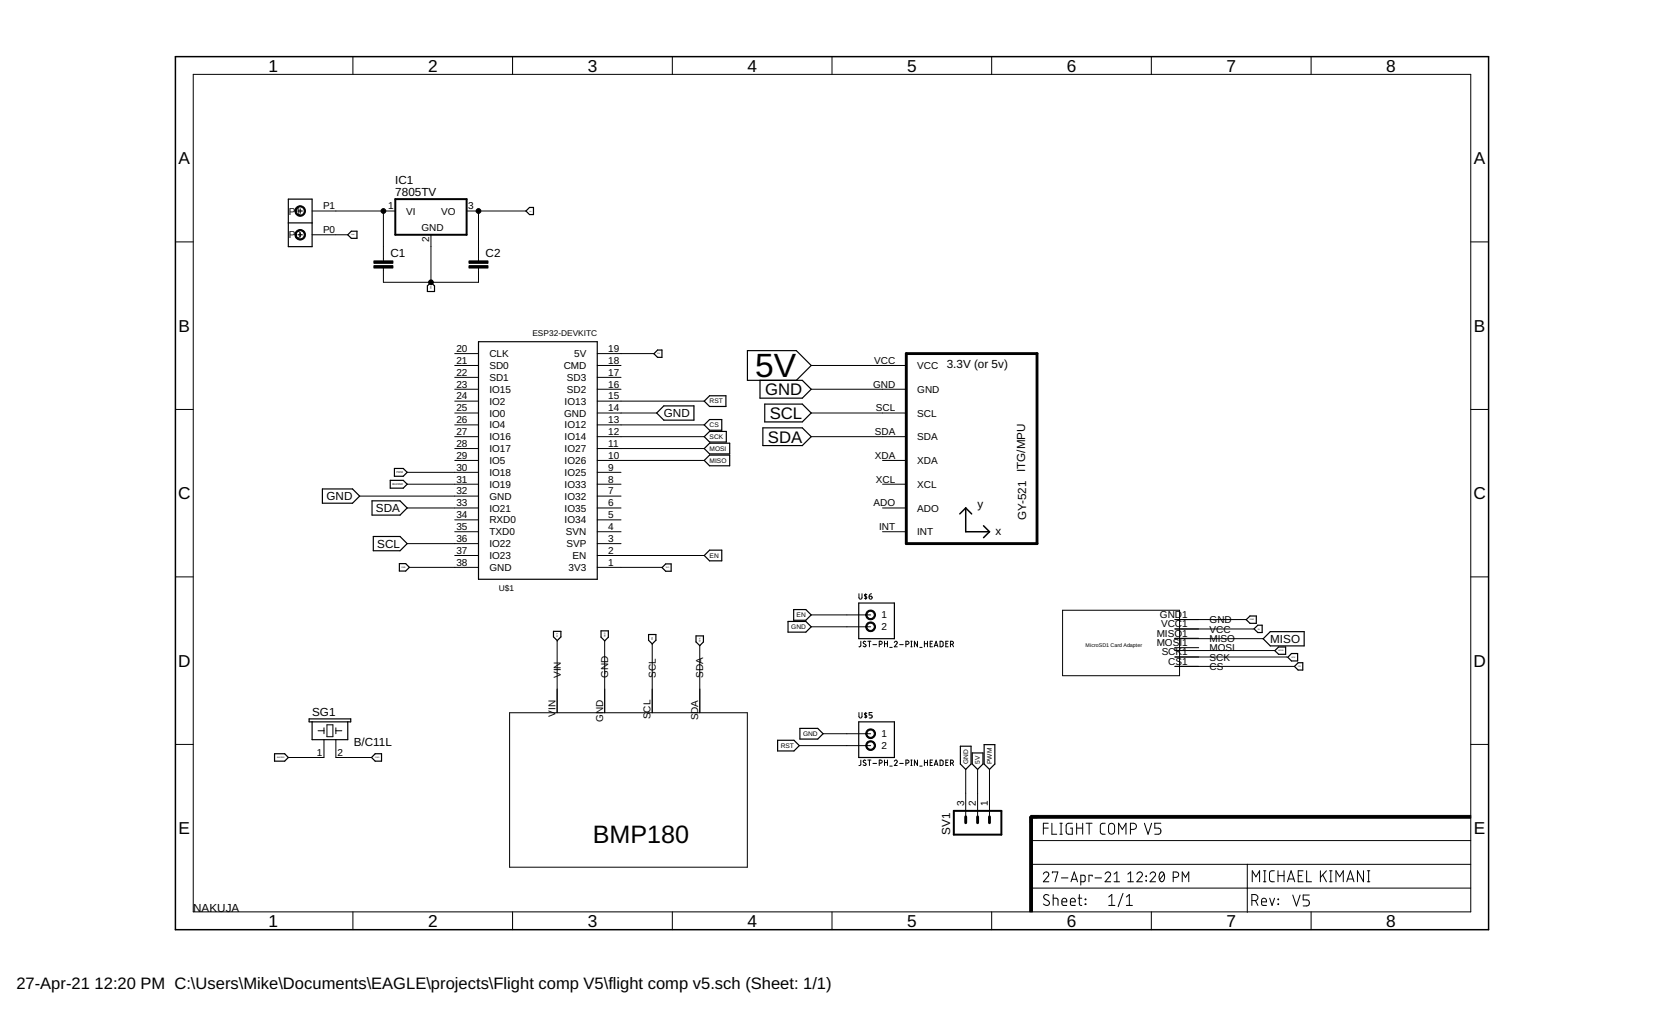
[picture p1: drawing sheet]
<svg xmlns="http://www.w3.org/2000/svg" width="356mm" height="216mm" viewBox="0 0 356 216" stroke-linecap="round" stroke-linejoin="round" font-family="sans-serif">
<g fill="none" stroke="#000" stroke-width=".21">
<path d="M41.3 15.9h273v179h-273zM75.4 12.1v3.8M109.5 12.1v3.8M143.7 12.1v3.8M177.8 12.1v3.8M211.9 12.1v3.8M246 12.1v3.8M280.2 12.1v3.8M37.5 51.7h3.8M66.7 45.1h17.8M66.7 50.2h7.6M81.9 45.1v10.7"/>
<path d="M81.9 57.3v3h20.4v-3M92.1 50.2v10.1M99.7 45.1h12.7M102.3 45.1v10.7M314.3 51.7h3.8M97.2 78.1h5.1M97.2 75.6h5.1M127.6 78.1h5.1M127.6 75.6h12M173.4 78.1h20.3M37.5 87.5h3.8M97.2 98.4h5.1"/>
<path d="M97.2 95.9h5.1M97.2 93.3h5.1M97.2 90.8h5.1M97.2 88.3h5.1M97.2 85.7h5.1M97.2 83.2h5.1M97.2 80.7h5.1M127.6 98.4h22.9M127.6 95.9h22.9M127.6 93.3h22.9M127.6 90.8h22.9M127.6 88.3h12.7"/>
<path d="M127.6 85.7h22.9M127.6 83.2h5.1M127.6 80.7h5.1M173.4 93.3h20.3M173.4 88.3h20.3M173.4 83.2h20.3M188.6 98.4h5.1M314.3 87.5h3.8M76.9 106h25.4M87 116.2h15.3M87 108.6h15.3M87 103.5h15.3"/>
<path d="M87 101h15.3M97.2 118.7h5.1M97.2 113.7h5.1M97.2 111.1h5.1M127.6 118.7h22.9M127.6 116.2h5.1M127.6 113.7h5.1M127.6 111.1h5.1M127.6 108.6h5.1M127.6 106h5.1M127.6 103.5h5.1M127.6 101h5.1"/>
<path d="M188.6 113.7h5.1M188.6 108.6h5.1M188.6 103.5h5.1M37.5 123.3h3.8M102.3 121.3h-14.8M119.1 137v15.4M119.1 137v.1M127.6 121.3h14M129.2 137v15.4M139.4 137.7h.1M139.4 137.7v14.7M141.6 121.3h.1"/>
<path d="M149.5 138v14.4M149.5 138h.1M173.4 131.4h12.7M173.4 134h12.7M183.6 126.9v.9l.2 .3 .4-.2v-1M184 137.1l-.1 1-.3 .2M185 126.9v1.2M185 137.2l-.4-.1-.1 .3 .5 .4a.29 .29 0 0 1 0 .4 .29 .29 0 0 1-.4 0l-.2-.1M185.3 127.1h-.5l-.1 .2 .6 .5-.2 .2-.4-.1M185.5 137.1h.6M185.7 127.4h.4a.32 .32 0 0 1 .3 .4 .32 .32 0 0 1-.4 .3 .32 .32 0 0 1-.3-.3zM185.8 137.1v1.2"/>
<path d="M186.2 126.9l-.3 .2-.2 .3M186.5 137.8h.8M187.9 137.7l.6-.1v-.4l-.6-.1v1.2M189 137.1v1.2M189 137.6h.7M189.7 137.1v1.2M190.1 138.4h.6M191.1 137.4a.32 .32 0 0 1 .5-.3 .32 .32 0 0 1 .1 .5l-.6 .7h.6M192.3 137.8h.7M193.6 137.7l.6-.1v-.4l-.6-.1v1.2M194.6 138.3h.3M194.6 137.1h.3"/>
<path d="M194.8 137.1v1.2M196.1 137.1v1.2l-.7-1.2v1.2M196.6 138.4h.5M197.5 137.1v1.2M197.5 137.6h.7M198.2 137.1v1.2M198.8 137.6h.4M199.3 137.1h-.5v1.2h.5M199.6 138.3l.4-1.2 .4 1.2M199.7 138h.6M200.9 137.1h.3l.3 .2v.7l-.3 .3h-.3zM202.1 137.6h.4"/>
<path d="M202.6 137.1h-.5v1.2h.5M203.1 137.7l.6-.1v-.4l-.6-.1v1.2M203.5 137.7l.3 .6M227.1 130.5h25v13.9h-25zM251.1 132.4h15.2M251.1 134.5h16.7M256.2 136.4l-5.1 .1h18.8M256.2 138.5h-5.1v.6h21.3M266.3 132.4v.1M267.8 134.5h.1M314.3 123.3h3.8M37.5 159.1h3.8"/>
<path d="M68 156.2h1.2M69.2 155.6v1.2M69.2 158.1v3.8h-7.6M69.9 154.9h1.2v2.6h-1.2zM71.8 156.2h1.2M71.8 155.6v1.2M71.8 158.1v3.8h7.6M108.9 152.4h50.8v33h-50.8zM170.8 159.4h15.3M175.9 156.8h10.2M183.6 152.3v.9l.2 .3 .4-.2v-1M185 152.3v1.2"/>
<path d="M185.3 152.5h-.5l-.1 .2 .6 .5-.2 .2-.4-.1M186.4 152.3h-.7v.5h.4a.32 .32 0 0 1 .3 .4 .32 .32 0 0 1-.3 .3h-.4M251.1 140.4h23.9M251.1 142.5h25.5M275 140.4v.1M314.3 159.1h3.8M184 162.5l-.1 1-.3 .1M185 162.6a.29 .29 0 0 0-.4-.1 .29 .29 0 0 0 0 .5l.5 .3a.33 .33 0 0 1-.2 .4 .33 .33 0 0 1-.5-.2M185.5 162.5h.6M185.8 162.5v1.1M186.5 163.2h.8M187.9 163.1l.6-.1v-.4l-.6-.1v1.1"/>
<path d="M189 162.5v1.1M189 163h.7M189.7 162.5v1.1M190.1 163.8h.6M191.1 162.7a.32 .32 0 0 1 .5-.2 .32 .32 0 0 1 .1 .5l-.6 .6h.6M192.3 163.2h.7M193.6 163.1l.6-.1v-.4l-.6-.1v1.1M194.6 163.6h.3M194.6 162.5h.3M194.8 162.5v1.1M196.1 162.5v1.1l-.7-1.1v1.1M196.6 163.8h.5"/>
<path d="M197.5 163h.7M197.5 162.5v1.1M198.2 162.5v1.1M198.8 163h.4M199.3 162.5h-.5v1.1h.5M199.6 163.6l.4-1.1 .4 1.1M199.7 163.3h.6M200.9 162.5h.4l.2 .2v.7l-.2 .2h-.4zM202.1 163h.4M202.6 162.5h-.5v1.1h.5M203.1 163.1l.6-.1v-.4l-.6-.1v1.1M203.5 163.1l.3 .5"/>
<path d="M206.4 164.5v10.1M208.9 164.5v10.1M211.5 164.5v10.1M220.3 179.7h94M223 177h1M224 176h-1v2.3M224.8 176v2.3h1M226.5 176h.5M226.5 178.3h.5M226.8 176v2.3M229.2 176h-1l-.3 .3-.1 1.5 .2 .4 1.2 .1v-1.3h-.5M230.1 177h1.3"/>
<path d="M230.1 176v2.3M231.4 176v2.3M232.1 176h1.3M232.7 176v2.3M236.2 176h-.7l-.4 .5 .1 1.6 .5 .2h.5M237.2 176.1l.3-.1 .6 .3 .1 1.4a.65 .65 0 0 1-.7 .6 .65 .65 0 0 1-.6-.6v-1.3zM239.1 178.3v-2.3l.7 1.3 .8-1.3v2.3M241.6 177.3h.6a.66 .66 0 0 0 .7-.7 .66 .66 0 0 0-.7-.6h-.6v2.3M244.6 176l.7 2.3 .8-2.3M248.1 176h-1.3v1h.7a.67 .67 0 0 1 .6 .7 .67 .67 0 0 1-.6 .6h-.7M75.4 194.9v3.8M109.5 194.9v3.8"/>
<path d="M143.7 194.9v3.8M177.8 194.9v3.8M211.9 194.9v3.8M220.3 189.8h94M220.3 184.8h94M223 186.9a.58 .58 0 0 1 .8-.5 .58 .58 0 0 1 .2 .9l-1 1.2h1.1M224.2 191.4a.58 .58 0 0 0-.9-.1 .58 .58 0 0 0 0 .9l.7 .4a.58 .58 0 0 1 .1 .9 .58 .58 0 0 1-.9-.1l-.2-.2M224.9 186.6v-.2h1.2l-.6 2.1M225.1 192l.9 .1 .1 1.4M225.1 191.2v2.3M226.8 187.7h1.4M226.9 192.8h1.1a.55 .55 0 0 0-.4-.8 .55 .55 0 0 0-.7 .5l.2 .9 .9 .1"/>
<path d="M228.7 192.8h1.1a.55 .55 0 0 0-.4-.8 .55 .55 0 0 0-.7 .5l.2 .9 .9 .1M228.9 188.5l.7-2.1 .7 2.1M229 188h1.1M230.4 192h.8M230.7 191.2v2.1l.5 .2M231 188.5h.7l.2-.2v-.9l-.2-.3h-.7v2.1M231.9 192.2l.2 .1zM231.9 193.2l.2 .2zM233.4 187.3v-.2h-.7v1.4M234 187.7h1.4M236.2 186.9a.58 .58 0 0 1 .8-.5 .58 .58 0 0 1 .2 .9l-1 1.2h1.1M236.9 193.5h1.4"/>
<path d="M236.9 191.7l.7-.5v2.3M238.1 188.5h1.1M238.1 186.9l.6-.5v2.1M240 191l-1 2.8M240.7 193.5h1.3M240.7 191.7l.6-.5v2.3M241 188.5h1.2M241 186.9l.6-.5v2.1M243 186.9a.58 .58 0 0 1 .8-.5 .58 .58 0 0 1 .1 .9l-.9 1.2h1.1M244.9 187.3l.1 .1zM244.9 188.2l.1 .1zM245.8 186.9a.58 .58 0 0 1 .8-.5 .58 .58 0 0 1 .2 .9l-1 1.2h1.2"/>
<path d="M246 194.9v3.8M248 186.5l.1-.1a.89 .89 0 0 1 .8 1.3 .6 .6 0 0 1-.6 .8 .6 .6 0 0 1-.6-.8v-.5zM248.8 186.9l-1 1.1M250.7 187.6h.6a.58 .58 0 0 0 .6-.6 .58 .58 0 0 0-.6-.6h-.6v2.1M252.6 188.5v-2.1l.7 1.2 .7-1.2v2.1M266.6 184.8v10.2M267.5 192.5h.7a.65 .65 0 0 0 .6-.6 .65 .65 0 0 0-.6-.7h-.7v2.3M267.6 188.5v-2.4l.8 1.3 .8-1.3v2.4M268.3 192.5l.5 1M269.6 192.8h1a.55 .55 0 0 0-.3-.8 .55 .55 0 0 0-.7 .5l.1 .9 .9 .1M270 188.5h.5M270 186.1h.5"/>
<path d="M270.3 186.1v2.4M271.3 192l.5 1.5 .6-1.5M272.3 186.1h-.5a.51 .51 0 0 0-.5 .6v1.4l.4 .3 .6 .1M273.1 193.2l.1 .2zM273.1 192.2l.1 .1zM273.1 186.1v2.4M273.1 187.2h1.3M274.4 186.1v2.4M275.1 188.5l.8-2.4 .8 2.4M275.3 187.9h1.2M276.3 191.3l.8 2.4 .7-2.4M277.4 187.2h.8"/>
<path d="M278.5 186.1h-1.1v2.4h1.1M279.2 186.1v2.4h1.1M279.8 191.3h-1.3v1.1h.8a.66 .66 0 0 1 .5 .6 .66 .66 0 0 1-.5 .7h-.8M280.2 194.9v3.8M282.2 186.1v2.4M282.7 187l.8 1.5M283.5 186.1l-1.3 1.5M284.1 188.5h.6M284.1 186.1h.6M284.4 186.1v2.4M285.5 188.5v-2.4l.8 1.3 .8-1.3v2.4M287.8 188.5l.8-2.4 .7 2.4"/>
<path d="M288 187.9h1.2M291.4 186.1v2.4l-1.3-2.4v2.4M292.2 188.5h.5M292.2 186.1h.5M292.5 186.1v2.4"/>
</g>
<g fill="none" stroke="#000" stroke-width=".25">
<path d="M61.6 42.6h5.1v10.1h-5.1zM61.6 47.6h5.1M63.7 50.2h.9M63.7 45.1h.9M64.2 44.7v.9M64.2 49.7v1M74.3 50.2l.8-.8h1.2v1.5h-1.2zM112.4 45.1l.8-.8h.8v1.6h-.8zM92.1 60.3l.8 .8v1.2h-1.6v-1.2zM102.3 73h25.3v50.8h-25.3zM139.7 75.6l.8-.8h1v1.6h-1zM141.9 86.8h6.4v3h-6.4l-1.6-1.5z"/>
<path d="M150.5 90.8l1.1-1.1h2.6v2.3h-2.6zM150.5 93.3l1.1-1.1h3.6v2.3h-3.6zM150.5 98.4l1.1-1.1h4.3v2.3h-4.3zM150.5 95.9l1.1-1.2h4.3v2.3h-4.3zM150.5 85.7l1.1-1.1h3.5v2.3h-3.5zM162.4 81.3v3.8h9l2-1.9-2-1.9h-11.7v-6.3h10.5l3.2 3.1-3.2 3.2M163 91.5h8.4l2 1.8-2 1.9h-8.4zM163.4 86.4h8l2 1.9-2 1.9h-8zM68.9 104.5h6.4l1.6 1.5-1.6 1.6h-6.4zM79.5 107.1h6l1.5 1.5-1.5 1.5h-6zM79.8 114.7h5.7l1.5 1.5-1.5 1.5h-5.7zM83.4 102.7h2.8l.8 .8-.8 .9h-2.8z"/>
<path d="M84.3 100.1h1.9l.8 .9-.8 .8h-1.9zM150.5 118.7l1.1-1.1h2.6v2.3h-2.6zM85.3 120.5h1.4l.8 .8-.8 .8h-1.4zM118.3 135h1.6v1.1l-.8 .8-.8-.8zM128.4 134.9h1.6v1.3l-.8 .8-.8-.8zM138.6 135.6h1.6v1.3l-.8 .7-.8-.7zM141.5 121.3l.8-.8h1.1v1.6h-1.1zM148.7 135.9h1.6v1.3l-.8 .8-.8-.8zM168.4 132.8h3.8l1.2 1.2-1.2 1.1h-3.8zM169.6 130.3h2.6l1.2 1.1-1.2 1.2h-2.6zM183.5 128.9h7.6v7.6h-7.6zM266.3 132.5l.8-.8h1.4v1.5h-1.4z"/>
<path d="M268 134.4l.8-.8h.9v1.6h-.9zM269.9 136.5l1.6-1.5h7.2v3.1h-7.2zM272.4 139.1l.8-.8h1.5v1.6h-1.5zM276 139.7h1.3v1.6h-1.3l-.8-.8zM66.1 153.7h8.9v.6h-8.9zM66.7 154.3v3.8h7.6v-3.8M166.2 158.2h3.5l1.1 1.2-1.1 1.1h-3.5zM170.9 155.7h3.9l1.1 1.1-1.1 1.2h-3.9zM183.5 154.3h7.6v7.6h-7.6zM205.2 159.5h2.3v3.8l-1.1 1.2-1.2-1.2zM210.3 159.2h2.3v4.1l-1.1 1.2-1.2-1.2zM276.6 142.5l.8-.8h1v1.5h-1z"/>
<path d="M58.7 161.1h2.1l.8 .8-.8 .8h-2.1zM80.2 161.1h1.3v1.6h-1.3l-.8-.8zM207.8 161h2.3v2.3l-1.2 1.2-1.1-1.2z"/>
</g>
<path d="M193.7 75.6h27.9v40.6h-27.9zM206.4 174.6v1.3M208.9 174.6v1.3M211.5 174.6v1.3M221.6 174.6h-1.3v1.3" fill="none" stroke="#000" stroke-width=".61"/>
<path d="M37.5 12.1h280.6v186.6h-280.6zM206.4 108.6v5.1h5.1M206.4 108.6l1.2 1.3M206.4 108.6l-1.3 1.3M210.2 112.4l1.3 1.3M211.5 113.7l-1.3 1.2" fill="none" stroke="#000" stroke-width=".32"/>
<path d="M84.5 42.6h15.2v7.6h-15.2zM203.8 173.3h10.2v5.1h-10.2z" fill="none" stroke="#000" stroke-width=".42"/>
<path d="M79.9 55.8h4.1v.5h-4.1zM79.9 56.8h4.1v.5h-4.1zM100.2 55.8h4.1v.5h-4.1zM100.2 56.8h4.1v.5h-4.1zM220 174.6h.6v20.3h-.6zM220.3 174.3h94v.6h-94z" fill="#000" stroke="#000" stroke-width=".21"/>
<g fill="#000" stroke="#000" stroke-width=".21">
<path d="M63.4 49.3a1.12 1.12 0 0 1 1.8 .4 1.12 1.12 0 0 1-.8 1.6 1.12 1.12 0 0 1-1.4-1.1h.3a.88 .88 0 0 1 1.3-.7 .88 .88 0 0 1 .1 1.4 .88 .88 0 0 1-1.4-.5v-.2h-.3z" fill-rule="evenodd"/>
<path d="M63.4 44.3a1.12 1.12 0 0 1 1.8 .3 1.12 1.12 0 0 1-.8 1.6 1.12 1.12 0 0 1-1.4-1.1h.3a.88 .88 0 0 1 1.3-.7 .88 .88 0 0 1 .1 1.5 .88 .88 0 0 1-1.4-.5v-.3h-.3z" fill-rule="evenodd"/>
<path d="M185.2 130.9a1.04 1.04 0 0 1 1.7-.1 1.04 1.04 0 0 1-.5 1.6 1.04 1.04 0 0 1-1.4-1h.3a.79 .79 0 0 1 1.1-.6 .79 .79 0 0 1 .2 1.3 .79 .79 0 0 1-1.3-.4v-.3h-.3z" fill-rule="evenodd"/>
<path d="M185.4 133.2a1.04 1.04 0 0 1 1.6 .3 1.04 1.04 0 0 1-.7 1.5 1.04 1.04 0 0 1-1.3-1h.3a.79 .79 0 0 1 1.1-.7 .79 .79 0 0 1 .2 1.4 .79 .79 0 0 1-1.3-.5v-.2h-.3z" fill-rule="evenodd"/>
<path d="M185.4 156a1.04 1.04 0 0 1 1.6 .4 1.04 1.04 0 0 1-.7 1.4 1.04 1.04 0 0 1-1.3-1h.3a.79 .79 0 0 1 1.1-.6 .79 .79 0 0 1 .2 1.3 .79 .79 0 0 1-1.3-.4v-.3h-.3z" fill-rule="evenodd"/>
<path d="M185.4 158.6a1.04 1.04 0 0 1 1.6 .3 1.04 1.04 0 0 1-.7 1.5 1.04 1.04 0 0 1-1.3-1h.3a.79 .79 0 0 1 1.1-.7 .79 .79 0 0 1 .2 1.4 .79 .79 0 0 1-1.3-.5v-.2h-.3z" fill-rule="evenodd"/>
<circle cx="81.9" cy="45.1" r=".51"/>
<circle cx="102.3" cy="45.1" r=".51"/>
<circle cx="92.1" cy="60.3" r=".51"/>
</g>
<text font-size="7.2" x="161.4" y="80.7">5V</text>
<text font-size="5.4" x="126.7" y="180.3">BMP180</text>
<g font-size="3.7">
<text x="57.3" y="15.3">1</text>
<text x="91.5" y="15.3">2</text>
<text x="125.6" y="15.3">3</text>
<text x="159.7" y="15.3">4</text>
<text x="193.8" y="15.3">5</text>
<text x="228" y="15.3">6</text>
<text x="262.1" y="15.3">7</text>
<text x="296.2" y="15.3">8</text>
<text x="38.2" y="35.1">A</text>
<text x="315" y="35.1">A</text>
<text x="38.2" y="70.9">B</text>
<text x="315" y="70.9">B</text>
<text x="38.1" y="106.7">C</text>
<text x="314.9" y="106.7">C</text>
<text x="38.1" y="142.5">D</text>
<text x="314.9" y="142.5">D</text>
<text x="38.2" y="178.3">E</text>
<text x="315" y="178.3">E</text>
<text x="57.3" y="198.1">1</text>
<text x="91.5" y="198.1">2</text>
<text x="125.6" y="198.1">3</text>
<text x="159.7" y="198.1">4</text>
<text x="193.8" y="198.1">5</text>
<text x="228" y="198.1">6</text>
<text x="262.1" y="198.1">7</text>
<text x="296.2" y="198.1">8</text>
</g>
<g font-size="3.6">
<text x="163.5" y="84.5">GND</text>
<text x="164.5" y="89.5">SCL</text>
<text x="164.1" y="94.6">SDA</text>
</g>
<g font-size="3.5">
<text x="3.5" y="211.4">27-Apr-21</text>
<text x="20.2" y="211.4">12:20 PM C:\Users\Mike\Documents\EAGLE\projects\Flight comp V5\flight comp v5.sch (Sheet: 1/1)</text>
</g>
<g font-size="2.5">
<text x="84.5" y="41.9">7805TV</text>
<text x="84.5" y="39.4">IC1</text>
<text x="83.5" y="54.9">C1</text>
<text x="103.8" y="54.9">C2</text>
<text x="202.3" y="78.6">3.3V (or 5v)</text>
<text x="141.9" y="89.2">GND</text>
<text x="219.1" y="101" transform="rotate(-90 219.1 101)">ITG/MPU</text>
<text x="69.8" y="106.9">GND</text>
<text x="80.3" y="109.5">SDA</text>
<text x="208.9" y="108.6">y</text>
<text x="219.3" y="111.1" transform="rotate(-90 219.3 111.1)">GY-521</text>
<text x="80.6" y="117.1">SCL</text>
<text x="212.7" y="114.4">x</text>
<text x="271.5" y="137.4">MISO</text>
<text x="66.7" y="153">SG1</text>
<text x="75.6" y="159.4">B/C11L</text>
<text x="203.1" y="178.4" transform="rotate(-90 203.1 178.4)">SV1</text>
<text x="41.3" y="194.9">NAKUJA</text>
</g>
<g font-size="2.1">
<text x="61.8" y="45.9">P1</text>
<text x="69" y="44.8">P1</text>
<text x="82.9" y="44.8">1</text>
<text x="86.8" y="45.9">VI</text>
<text x="94.3" y="45.9">VO</text>
<text x="100.1" y="44.8">3</text>
<text x="61.8" y="50.9">P0</text>
<text x="69" y="49.8">P0</text>
<text x="90.1" y="49.4">GND</text>
<text x="91.7" y="51.7" transform="rotate(-90 91.7 51.7)">2</text>
<text x="97.5" y="75.2">20</text>
<text x="97.5" y="77.8">21</text>
<text x="104.6" y="76.3">CLK</text>
<text x="122.7" y="76.3">5V</text>
<text x="130" y="77.8">18</text>
<text x="130" y="75.2">19</text>
<text x="186.8" y="77.8">VCC</text>
<text x="97.5" y="80.3">22</text>
<text x="97.5" y="82.8">23</text>
<text x="104.6" y="78.9">SD0</text>
<text x="104.6" y="81.4">SD1</text>
<text x="104.6" y="84">IO15</text>
<text x="120.5" y="78.9">CMD</text>
<text x="121.2" y="84">SD2</text>
<text x="121.2" y="81.4">SD3</text>
<text x="130" y="82.8">16</text>
<text x="130" y="80.3">17</text>
<text x="186.6" y="82.8">GND</text>
<text x="196" y="78.9">VCC</text>
<text x="196" y="84">GND</text>
<text x="97.5" y="85.4">24</text>
<text x="97.5" y="87.9">25</text>
<text x="104.6" y="86.5">IO2</text>
<text x="104.6" y="89">IO0</text>
<text x="120.5" y="89">GND</text>
<text x="120.7" y="86.5">IO13</text>
<text x="130" y="87.9">14</text>
<text x="130" y="85.4">15</text>
<text x="187.2" y="87.9">SCL</text>
<text x="196" y="89">SCL</text>
<text x="97.5" y="90.5">26</text>
<text x="97.5" y="93">27</text>
<text x="97.5" y="95.5">28</text>
<text x="104.6" y="91.6">IO4</text>
<text x="104.6" y="94.1">IO16</text>
<text x="120.7" y="94.1">IO14</text>
<text x="120.7" y="91.6">IO12</text>
<text x="130" y="95.5">11</text>
<text x="130" y="93">12</text>
<text x="130" y="90.5">13</text>
<text x="187" y="93">SDA</text>
<text x="196" y="94.1">SDA</text>
<text x="97.5" y="98.1">29</text>
<text x="97.5" y="100.6">30</text>
<text x="104.6" y="96.7">IO17</text>
<text x="104.6" y="99.2">IO5</text>
<text x="104.6" y="101.7">IO18</text>
<text x="120.7" y="101.7">IO25</text>
<text x="120.7" y="99.2">IO26</text>
<text x="120.7" y="96.7">IO27</text>
<text x="130" y="100.6">9</text>
<text x="130" y="98.1">10</text>
<text x="187" y="98.1">XDA</text>
<text x="196" y="99.2">XDA</text>
<text x="97.5" y="103.2">31</text>
<text x="97.5" y="105.7">32</text>
<text x="104.6" y="104.3">IO19</text>
<text x="104.6" y="106.8">GND</text>
<text x="120.7" y="106.8">IO32</text>
<text x="120.7" y="104.3">IO33</text>
<text x="130" y="105.7">7</text>
<text x="130" y="103.2">8</text>
<text x="187.2" y="103.2">XCL</text>
<text x="196" y="104.3">XCL</text>
<text x="97.5" y="108.2">33</text>
<text x="97.5" y="110.8">34</text>
<text x="97.5" y="113.3">35</text>
<text x="104.6" y="109.4">IO21</text>
<text x="104.6" y="111.9">RXD0</text>
<text x="120.7" y="111.9">IO34</text>
<text x="120.7" y="109.4">IO35</text>
<text x="130" y="113.3">4</text>
<text x="130" y="110.8">5</text>
<text x="130" y="108.2">6</text>
<text x="186.7" y="108.2">ADO</text>
<text x="187.9" y="113.3">INT</text>
<text x="196" y="109.4">ADO</text>
<text x="97.5" y="115.9">36</text>
<text x="97.5" y="118.4">37</text>
<text x="104.6" y="114.4">TXD0</text>
<text x="104.6" y="117">IO22</text>
<text x="104.6" y="119.5">IO23</text>
<text x="120.9" y="114.4">SVN</text>
<text x="121.1" y="117">SVP</text>
<text x="122.3" y="119.5">EN</text>
<text x="130" y="118.4">2</text>
<text x="130" y="115.9">3</text>
<text x="196" y="114.4">INT</text>
<text x="97.5" y="120.9">38</text>
<text x="104.6" y="122">GND</text>
<text x="121.5" y="122.1">3V3</text>
<text x="130" y="120.9">1</text>
<text x="188.4" y="132.2">1</text>
<text x="188.4" y="134.7">2</text>
<text x="247.2" y="136.1">MISO</text>
<text x="247.9" y="132.1">GND</text>
<text x="248.1" y="134.1">VCC</text>
<text x="252.6" y="136.1">1</text>
<text x="252.6" y="132.1">1</text>
<text x="252.6" y="134.1">1</text>
<text x="258.5" y="133.2">GND</text>
<text x="258.5" y="135.2">VCC</text>
<text x="258.5" y="137.2">MISO</text>
<text x="247.2" y="138.1">MOSI</text>
<text x="248.3" y="140.1">SCK</text>
<text x="249.7" y="142.1">CS</text>
<text x="252.6" y="138.1">1</text>
<text x="252.6" y="140.1">1</text>
<text x="252.6" y="142.1">1</text>
<text x="258.5" y="139.2">MOSI</text>
<text x="258.5" y="141.2">SCK</text>
<text x="258.5" y="143.2">CS</text>
<text x="119.8" y="144.9" transform="rotate(-90 119.8 144.9)">VIN</text>
<text x="130" y="144.9" transform="rotate(-90 130 144.9)">GND</text>
<text x="140.1" y="144.9" transform="rotate(-90 140.1 144.9)">SCL</text>
<text x="150.3" y="144.9" transform="rotate(-90 150.3 144.9)">SDA</text>
<text x="118.7" y="153.2" transform="rotate(-90 118.7 153.2)">V</text>
<text x="118.7" y="151.8" transform="rotate(-90 118.7 151.8)">IN</text>
<text x="128.9" y="154.4" transform="rotate(-90 128.9 154.4)">GND</text>
<text x="139" y="153.8" transform="rotate(-90 139 153.8)">S</text>
<text x="139" y="152.3" transform="rotate(-90 139 152.3)">CL</text>
<text x="149.2" y="154" transform="rotate(-90 149.2 154)">SDA</text>
<text x="67.7" y="161.6">1</text>
<text x="72.1" y="161.6">2</text>
<text x="188.4" y="157.6">1</text>
<text x="188.4" y="160.1">2</text>
<text x="206" y="172.3" transform="rotate(-90 206 172.3)">3</text>
<text x="208.6" y="172.3" transform="rotate(-90 208.6 172.3)">2</text>
<text x="211.1" y="172.3" transform="rotate(-90 211.1 172.3)">1</text>
</g>
<g font-size="1.8">
<text x="113.8" y="71.8">ESP32-DEVKITC</text>
<text x="106.6" y="126.4">U$1</text>
</g>
<g font-size="1.4">
<text x="151.6" y="86.2">RST</text>
<text x="151.6" y="91.3">CS</text>
<text x="151.6" y="93.9">SCK</text>
<text x="151.6" y="98.9">MISO</text>
<text x="151.6" y="96.4">MOSI</text>
<text x="151.6" y="119.3">EN</text>
<text x="170.2" y="132">EN</text>
<text x="169.1" y="134.5">GND</text>
<text x="166.8" y="159.9">RST</text>
<text x="171.6" y="157.3">GND</text>
<text x="206.9" y="163.3" transform="rotate(-90 206.9 163.3)">GND</text>
<text x="209.4" y="163.3" transform="rotate(-90 209.4 163.3)">5V</text>
<text x="212" y="163.3" transform="rotate(-90 212 163.3)">PWM</text>
</g>
<text font-size="1.1" x="232" y="138.2">MicroSD1 Card Adapter</text>
<g font-size=".6">
<text x="84.7" y="101.2">PWM</text>
<text x="83.9" y="103.7">BUZZER</text>
</g>
<g font-size=".4">
<text x="140.5" y="75.8">5V</text>
<text x="85.8" y="121.4">GND</text>
<text x="142.3" y="121.5">3V3</text>
<text x="119.2" y="136.1" transform="rotate(-90 119.2 136.1)">3V3</text>
<text x="129.4" y="136.2" transform="rotate(-90 129.4 136.2)">GND</text>
<text x="139.5" y="136.9" transform="rotate(-90 139.5 136.9)">SCL</text>
<text x="149.7" y="137.2" transform="rotate(-90 149.7 137.2)">SDA</text>
<text x="267.1" y="132.6">GND</text>
<text x="268.8" y="134.6">5V</text>
<text x="273.2" y="139.2">MOSI</text>
<text x="276" y="140.6">SCK</text>
<text x="277.4" y="142.6">CS</text>
<text x="59.2" y="162.1">BUZZER</text>
<text x="80.2" y="162.1">GND</text>
</g>
<g font-size=".3">
<text x="113.2" y="45.2">5V</text>
<text x="75.1" y="50.3">GND</text>
<text x="92.2" y="61.8" transform="rotate(-90 92.2 61.8)">GND</text>
</g>
</svg>
